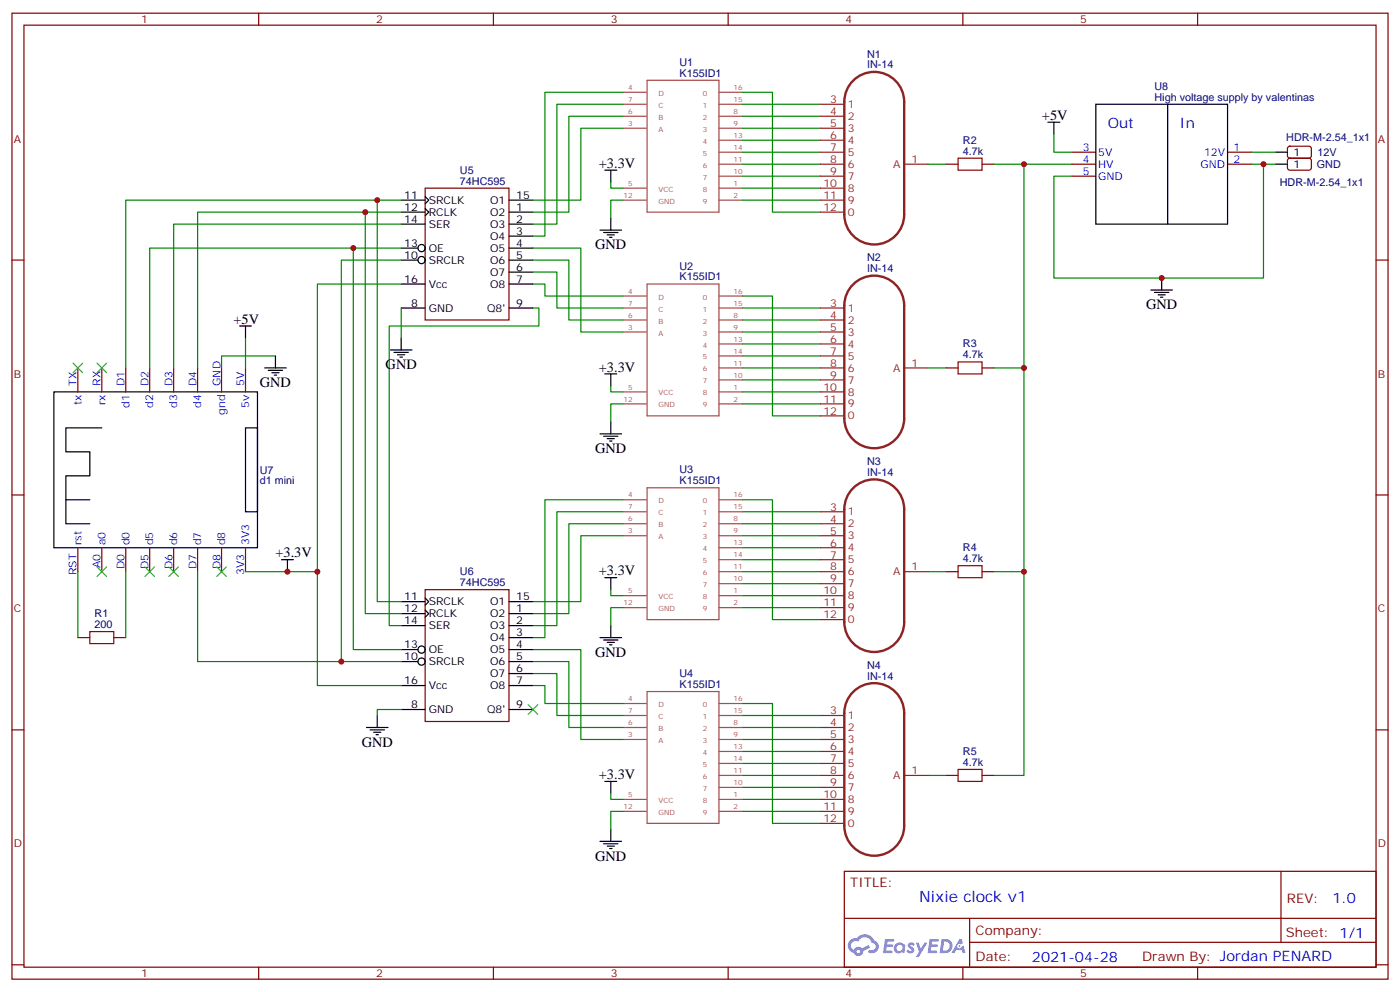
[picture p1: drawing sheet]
<svg xmlns="http://www.w3.org/2000/svg" width="412mm" height="292mm" viewBox="0 0 412 292" stroke-linecap="round" stroke-linejoin="round" font-family="sans-serif">
<g fill="none" stroke="#870000" stroke-width=".35">
<path d="M3.5 3.9h405.4v284.3h-405.4zM7.1 7.4h398.2v277.3h-398.2zM76.2 3.9v3.5M145.3 3.9v3.5M214.5 3.9v3.5M283.6 3.9v3.5M352.8 3.9v3.5M3.5 76.6h3.6M405.3 76.6h3.6M3.5 145.7h3.6M405.3 145.7h3.6M3.5 214.8h3.6"/>
<path d="M405.3 214.8h3.6M248.7 256.5h156.6v28.2h-156.6zM377.3 256.5v20.9M248.7 270.3h156.5M285.6 277.4h119.6M285.6 270.3v14.1M3.5 284h3.6M76.2 284.7v3.5M145.3 284.7v3.5M214.5 284.7v3.5M283.6 284.7v3.5M352.8 284.7v3.5"/>
<path d="M405.3 284h3.6"/>
</g>
<g fill="#5487ff">
<path d="M267.7 277.6a1.22 1.22 0 0 1 1.7 .3l-.4 .6a.47 .47 0 0 0-.3-.4 .47 .47 0 0 0-.5 .2l.1 .2a1.14 1.14 0 0 1 .8 1.8 1.14 1.14 0 0 1-1.9-.1l-.2-.1 .5-.6 .7 .4a.29 .29 0 0 0 .3-.2 .29 .29 0 0 0-.2-.3 1.04 1.04 0 0 1-.6-1.8z"/>
<path d="M260.7 276.4h2.4l.3 .2-.2 .5h-1.8l-.1 .9h1.5l.3 .4-.3 .3h-1.6l-.2 1.1 1.7 .1 .2 .3-.2 .3-2.6 .1z"/>
<path d="M273.8 276.4h2.4l.3 .2-.1 .5h-1.8l-.2 .9h1.6l.3 .4-.4 .3h-1.6l-.1 1.1 1.7 .1 .2 .3-.2 .3h-2.6z"/>
<path d="M282.6 276.4h.7l.3 1.3-.6 .3a.69 .69 0 0 0-1 .2 .69 .69 0 0 0 .4 1 .69 .69 0 0 0 .9-.6l.5-.3 .6 2.2h-.8l-.2-.8h-1.8l-.5 .8h-.8z"/>
<path d="M269.8 277.5h.8l.6 1.8 1.1-1.8h.9l-2.6 4.2h-.8l.9-1.6z"/>
<path d="M277.4 276.4l-.6 4.2h1.3a2.11 2.11 0 0 0 2.5-2.2 2.11 2.11 0 0 0-2.5-2zM278.1 277.1a1.39 1.39 0 0 1 1.7 1.5 1.39 1.39 0 0 1-1.8 1.2h-.3z"/>
<path d="M263.7 278a1.54 1.54 0 0 0-.1 2.2 1.54 1.54 0 0 0 2.2 .1l.6 .3 .3-2.3-.2-.3h-.4a1.49 1.49 0 0 0-2.4 0zM264 279a.94 .94 0 0 1 1.8 0 .94 .94 0 0 1-1.8 0z"/>
<path d="M250.4 276.8a2.18 2.18 0 0 0 1.1 3.7 1.44 1.44 0 0 0 1.6 .9 1.44 1.44 0 0 0 1.2-1.5l2-1-.5-.7-1.9 1a1.47 1.47 0 0 0-2.4 .4 1.39 1.39 0 0 1-.7-1.9 1.39 1.39 0 0 1 2-.5 2.12 2.12 0 0 1 2.2-1.3 2.12 2.12 0 0 1 1.9 1.7 1.14 1.14 0 0 1 1.1 1.4 1.14 1.14 0 0 1-1.7 .7 .43 .43 0 0 0-.5 .4 .43 .43 0 0 0 .4 .5 1.98 1.98 0 0 0 2.5-1.3 1.98 1.98 0 0 0-1.2-2.5 3.1 3.1 0 0 0-5.3-.7l-.9 .1zM252.3 280.1a.55 .55 0 0 1 1.1 0 .55 .55 0 0 1-1.1 0z"/>
<circle cx="282.6" cy="278.5" r=".26"/>
</g>
<g fill="none" stroke="#000" stroke-width=".35">
<path d="M308.7 36h3.5M310.4 36v3.5M322.8 30.7h38.8v35.3h-38.8zM344 30.7v35.3M118.2 58.9h7M125.2 57.9l1.1 1-1.1 1.1M149.9 58.9h7.1M178.2 50.1h3.5M179.9 50.1v3.5M375.7 44.8h3.5M375.7 48.3h3.5M118.2 66h7"/>
<path d="M118.2 76.6h4.9M118.2 62.4h7M118.2 73h4.9M125.2 61.4l1.1 1-1.1 1.1M149.9 66h7.1M149.9 76.6h7.1M149.9 62.4h7.1M149.9 73h7.1M149.9 69.5h7.1M176.7 67.7h6.4M177.8 68.4h4.2M178.9 69.1h2.1"/>
<path d="M179.6 69.8h.7M179.9 64.2v3.5M70.6 96h3.5M72.3 96v3.5M118.2 83.6h7M118.2 90.7h7M118.2 99.5v3.5M149.9 80.1h7.1M149.9 83.6h7.1M149.9 90.7h7.1M339 85.4h6.4M340.1 86.1h4.2"/>
<path d="M341.1 86.8h2.2M341.8 87.5h.7M342.2 81.8v3.6M15.9 115.4h59.9v45.8h-59.9zM78 108.3h6.3M79 109h4.3M80.1 109.7h2.1M80.8 110.4h.7M81.1 104.8v3.5M115 103h6.4M116.1 103.7h4.2M117.1 104.4h2.1"/>
<path d="M117.8 105.1h.7M178.2 110.1h3.5M179.9 110.1v3.5M30 125.9h-10.6v7.1h7.1v7.1h-7.1v7h7.1M72.3 125.9h3.5v24.7h-3.5zM176.7 127.7h6.4M177.8 128.4h4.2M178.9 129.1h2.1M179.6 129.8h.7M179.9 124.2v3.5M19.4 147.1v7.1h7.1M82.9 164.7h3.5"/>
<path d="M84.7 164.7v3.6M118.2 177.1h7M125.2 176l1.1 1.1-1.1 1.1M125.2 179.6l1.1 1-1.1 1.1M149.9 177.1h7.1M178.2 170h3.5M179.9 170v3.6M118.2 184.1h7M118.2 194.7h4.9M118.2 180.6h7M118.2 191.2h4.9M149.9 184.1h7.1"/>
<path d="M149.9 194.7h7.1M149.9 180.6h7.1M149.9 191.2h7.1M149.9 187.7h7.1M149.9 198.3h7.1M176.7 187.7h6.4M177.8 188.4h4.2M178.9 189.1h2.1M179.6 189.8h.7M179.9 184.1v3.6M107.9 214.1h6.4M109 214.8h4.2"/>
<path d="M110.1 215.5h2.1M110.8 216.3h.7M111.1 210.6v3.5M118.2 201.8h7M118.2 208.8h7M149.9 201.8h7.1M149.9 208.8h7.1M178.2 230h3.5M179.9 230v3.5M176.7 247.7h6.4M177.8 248.4h4.2M178.9 249.1h2.1"/>
<path d="M179.6 249.8h.7M179.9 244.1v3.6"/>
<circle cx="124.2" cy="76.6" r="1.06"/>
<circle cx="124.2" cy="73" r="1.06"/>
<circle cx="124.2" cy="191.2" r="1.06"/>
<circle cx="124.2" cy="194.7" r="1.06"/>
</g>
<g fill="none" stroke="#008700" stroke-width=".35">
<path d="M183.4 27.2h-22.9v42.3h-3.5M183.4 30.7h-19.4v35.3h-7M183.4 34.2h-15.8v28.2h-10.6M183.4 37.7h-12.3v21.2h-14.1M218.7 27.2h8.8v35.2h14.2M218.7 30.7h23M218.7 34.2h23M218.7 37.7h23M310.4 39.5v5.3h5.3M111.1 58.9h-74.1v49.4M118.2 58.9h-7.1v118.2h7.1M179.9 53.6v1.8h3.5"/>
<path d="M183.4 58.9h-3.5v5.3M218.7 41.3h23M218.7 44.8h23M218.7 48.3h23M218.7 51.9h23M218.7 55.4h23M218.7 58.9h23M273.4 48.3h5.3M292.8 48.3h8.8M315.7 48.3h-14.1v179.9h-8.8M368.7 48.3h3.5v33.5h-61.8v-29.9h5.3M368.7 44.8h7"/>
<path d="M372.2 48.3h3.5M104.1 73h-60v35.3M107.6 62.4h-49.4v45.9M118.2 62.4h-10.6v118.2h10.6M118.2 73h-14.1v118.2h14.1M118.2 76.6h-17.7v118.1h17.7M118.2 66h-67v42.3M157 76.6h10.6v17.6h15.8M157 73h14.1v24.7h12.3M72.3 99.5v8.8M118.2 83.6h-24.7v84.7M118.2 90.7v8.8"/>
<path d="M157 83.6h3.5v3.5h22.9M157 80.1h7v10.6h19.4M157 90.7h1.7v5.3h-44v88.1h3.5M218.7 87.1h8.8v35.3h14.2M218.7 97.7h23M218.7 94.2h23M218.7 90.7h23M81.1 104.8h-15.8v3.5M179.9 113.6v1.8h3.5M183.4 118.9h-3.5v5.3M218.7 118.9h23M218.7 115.4h23"/>
<path d="M218.7 111.8h23M218.7 108.3h23M218.7 104.8h23M218.7 101.2h23M273.4 108.3h5.3M292.8 108.3h8.8M183.4 147.1h-22.9v40.6h-3.5M183.4 150.6h-19.4v33.5h-7M183.4 154.2h-15.8v26.4h-10.6M183.4 157.7h-12.3v19.4h-14.1M218.7 147.1h8.8v35.3h14.2M218.7 157.7h23"/>
<path d="M218.7 154.2h23M218.7 150.6h23M22.9 168.3v19.4M37 168.3v19.4M58.2 168.3v26.4h42.3M72.3 168.3h21.2v33.5h24.7M179.9 173.6v1.7h3.5M183.4 178.9h-3.5v5.2M218.7 178.9h23M218.7 175.3h23M218.7 171.8h23M218.7 168.3h23"/>
<path d="M218.7 164.7h23M218.7 161.2h23M273.4 168.3h5.3M292.8 168.3h8.8M157 198.3h7v12.3h19.4M157 194.7h10.6v19.4h15.8M157 191.2h14.1v26.5h12.3M118.2 208.8h-7.1v1.8M157 201.8h3.5v5.3h22.9M218.7 207.1h8.8v35.3h14.2M218.7 217.7h23M218.7 214.1h23"/>
<path d="M218.7 210.6h23M179.9 233.5v1.8h3.5M183.4 238.8h-3.5v5.3M218.7 238.8h23M218.7 235.3h23M218.7 231.8h23M218.7 228.2h23M218.7 224.7h23M218.7 221.2h23M273.4 228.2h5.3"/>
</g>
<g fill="none" stroke="#870000" stroke-width=".35">
<path d="M278.7 48.3h3.5M289.3 48.3h3.5M315.7 48.3h7.1M315.7 44.8h7.1M315.7 51.9h7.1M361.6 48.3h7.1M361.6 44.8h7.1M379.5 43.2l.4-.2 6 .1 .4 .6-.1 2.4-.6 .5-5.9-.1-.5-.6v-2.2zM379.5 46.8l.4-.2h6l.4 .7-.1 2.4-.6 .4-5.9-.1-.5-.6v-2.1zM22.9 108.3v7.1M30 108.3v7.1M37 108.3v7.1"/>
<path d="M44.1 108.3v7.1M51.2 108.3v7.1M58.2 108.3v7.1M65.3 108.3v7.1M72.3 108.3v7.1M278.7 108.3h3.5M289.3 108.3h3.5M22.9 161.2v7.1M30 161.2v7.1M37 161.2v7.1M44.1 161.2v7.1M51.2 161.2v7.1"/>
<path d="M58.2 161.2v7.1M65.3 161.2v7.1M72.3 161.2v7.1M278.7 168.3h3.5M289.3 168.3h3.5M22.9 187.7h3.6M33.5 187.7h3.5M278.7 228.2h3.5M289.3 228.2h3.5"/>
</g>
<g fill="none" stroke="#a64a4a" stroke-width=".35">
<path d="M183.4 27.2h7M183.4 30.7h7M183.4 34.2h7M183.4 37.7h7M190.6 23.6h21.2v38.8h-21.2zM211.8 27.2h6.9M211.8 30.7h6.9M211.8 34.2h6.9M211.8 37.7h6.9M183.4 55.4h7M183.4 58.9h7M211.8 41.3h6.9"/>
<path d="M211.8 44.8h6.9M211.8 48.3h6.9M211.8 51.9h6.9M211.8 55.4h6.9M211.8 58.9h6.9M183.4 87.1h7M183.4 90.7h7M183.4 94.2h7M183.4 97.7h7M190.6 83.6h21.2v38.8h-21.2zM211.8 87.1h6.9M211.8 90.7h6.9"/>
<path d="M211.8 94.2h6.9M211.8 97.7h6.9M183.4 115.4h7M183.4 118.9h7M211.8 101.2h6.9M211.8 104.8h6.9M211.8 108.3h6.9M211.8 111.8h6.9M211.8 115.4h6.9M211.8 118.9h6.9M183.4 147.1h7M183.4 150.6h7"/>
<path d="M183.4 154.2h7M183.4 157.7h7M190.6 143.6h21.2v38.8h-21.2zM211.8 147.1h6.9M211.8 150.6h6.9M211.8 154.2h6.9M211.8 157.7h6.9M183.4 175.3h7M183.4 178.9h7M211.8 161.2h6.9M211.8 164.7h6.9M211.8 168.3h6.9"/>
<path d="M211.8 171.8h6.9M211.8 175.3h6.9M211.8 178.9h6.9M183.4 207.1h7M183.4 210.6h7M183.4 214.1h7M183.4 217.7h7M190.6 203.6h21.2v38.8h-21.2zM211.8 207.1h6.9M211.8 210.6h6.9M211.8 214.1h6.9M211.8 217.7h6.9"/>
<path d="M183.4 235.3h7M183.4 238.8h7M211.8 221.2h6.9M211.8 224.7h6.9M211.8 228.2h6.9M211.8 231.8h6.9M211.8 235.3h6.9M211.8 238.8h6.9"/>
</g>
<path d="M125.2 55.4h24.7v38.8h-24.7zM125.2 173.6h24.7v38.8h-24.7z" fill="none" stroke="#800000" stroke-width=".35"/>
<path d="M282.2 46.6h7.1v3.5h-7.1zM282.2 106.5h7.1v3.6h-7.1zM282.2 166.5h7.1v3.5h-7.1zM26.5 185.9h7v3.5h-7zM282.2 226.5h7.1v3.5h-7.1z" fill="none" stroke="#a10000" stroke-width=".35"/>
<path d="M251.3 23.7a8.8 8.8 0 0 1 9.6-1.9 8.8 8.8 0 0 1 5.4 8.2v33.1a8.8 8.8 0 0 1-8.8 8.9 8.8 8.8 0 0 1-8.8-8.9v-33.1a8.8 8.8 0 0 1 2.6-6.3zM251.3 83.7a8.8 8.8 0 0 1 9.6-1.9 8.8 8.8 0 0 1 5.4 8.2v33.1a8.8 8.8 0 0 1-8.8 8.8 8.8 8.8 0 0 1-8.8-8.8v-33.1a8.8 8.8 0 0 1 2.6-6.3zM251.3 143.7a8.8 8.8 0 0 1 9.6-1.9 8.8 8.8 0 0 1 5.4 8.1v33.2a8.8 8.8 0 0 1-8.8 8.8 8.8 8.8 0 0 1-8.8-8.8v-33.2a8.8 8.8 0 0 1 2.6-6.2zM251.3 203.7a8.8 8.8 0 0 1 9.6-1.9 8.8 8.8 0 0 1 5.4 8.1v33.2a8.8 8.8 0 0 1-8.8 8.8 8.8 8.8 0 0 1-8.8-8.8v-33.2a8.8 8.8 0 0 1 2.6-6.2z" fill="none" stroke="#8c2424" stroke-width=".71"/>
<g fill="none" stroke="#8c2424" stroke-width=".35">
<path d="M241.7 30.7h7M241.7 34.2h7M241.7 37.7h7M241.7 41.3h7M241.7 44.8h7M241.7 48.3h7M241.7 51.9h7M241.7 55.4h7M241.7 58.9h7M266.3 48.3h7.1M241.7 62.4h7M241.7 90.7h7"/>
<path d="M241.7 94.2h7M241.7 97.7h7M241.7 101.2h7M241.7 104.8h7M241.7 108.3h7M241.7 111.8h7M241.7 115.4h7M241.7 118.9h7M266.3 108.3h7.1M241.7 122.4h7M241.7 150.6h7M241.7 154.2h7"/>
<path d="M241.7 157.7h7M241.7 161.2h7M241.7 164.7h7M241.7 168.3h7M241.7 171.8h7M241.7 175.3h7M241.7 178.9h7M266.3 168.3h7.1M241.7 182.4h7M241.7 210.6h7M241.7 214.1h7M241.7 217.7h7"/>
<path d="M241.7 221.2h7M241.7 224.7h7M241.7 228.2h7M241.7 231.8h7M241.7 235.3h7M241.7 238.8h7M266.3 228.2h7.1M241.7 242.4h7"/>
</g>
<g fill="none" stroke="#3c3" stroke-width=".35">
<path d="M21.5 106.9l2.8 2.8M24.3 106.9l-2.8 2.8M28.6 106.9l2.8 2.8M31.4 106.9l-2.8 2.8M28.6 166.9l2.8 2.8M31.4 166.9l-2.8 2.8M42.7 166.9l2.8 2.8M45.5 166.9l-2.8 2.8M49.7 166.9l2.9 2.8M52.6 166.9l-2.9 2.8M63.9 166.9l2.8 2.8M66.7 166.9l-2.8 2.8"/>
<path d="M155.6 207.4l2.8 2.9M158.4 207.4l-2.8 2.9"/>
</g>
<g fill="#c00">
<circle cx="93.5" cy="168.3" r=".88"/>
<circle cx="84.7" cy="168.3" r=".88"/>
<circle cx="107.6" cy="62.4" r=".88"/>
<circle cx="100.5" cy="194.7" r=".88"/>
<circle cx="301.6" cy="48.3" r=".88"/>
<circle cx="301.6" cy="108.3" r=".88"/>
<circle cx="301.6" cy="168.3" r=".88"/>
<circle cx="342.2" cy="81.8" r=".88"/>
<circle cx="372.2" cy="48.3" r=".88"/>
<circle cx="111.1" cy="58.9" r=".88"/>
<circle cx="104.1" cy="73" r=".88"/>
</g>
<text font-size="4.6" fill="#00f" x="270.8" y="265.5">Nixie clock v1</text>
<g font-size="4.2">
<text x="306.9" y="35.3">+5V</text>
<text x="176.4" y="49.4">+3.3V</text>
<text x="175.3" y="73.4">GND</text>
<text x="68.8" y="95.2">+5V</text>
<text x="337.6" y="91">GND</text>
<text x="76.6" y="113.9">GND</text>
<text x="113.6" y="108.7">GND</text>
<text x="176.4" y="109.4">+3.3V</text>
<text x="175.3" y="133.3">GND</text>
<text x="81.1" y="164">+3.3V</text>
<text x="176.4" y="169.3">+3.3V</text>
<text x="175.3" y="193.3">GND</text>
<text x="106.5" y="219.8">GND</text>
<text x="176.4" y="229.3">+3.3V</text>
<text x="175.3" y="253.3">GND</text>
</g>
<g font-size="4.2" fill="#00f">
<text x="326.3" y="37.7">Out</text>
<text x="347.5" y="37.7">In</text>
<text x="392.5" y="265.7">1.0</text>
<text x="304" y="283.1">2021-04-28</text>
</g>
<g font-size="3.9" fill="#800">
<text x="250.5" y="261.1">TITLE:</text>
<text x="379.1" y="265.7">REV:</text>
<text x="287.4" y="275.3">Company:</text>
<text x="378.7" y="275.9">Sheet: 1/1</text>
<text x="287.4" y="282.9">Date:</text>
<text x="336.4" y="283">Drawn By: Jordan PENARD</text>
</g>
<g font-size="3.2" fill="#800">
<text x="41.6" y="6.9">1</text>
<text x="110.8" y="6.9">2</text>
<text x="179.9" y="6.9">3</text>
<text x="249.1" y="6.9">4</text>
<text x="318.2" y="6.9">5</text>
<text x="4.1" y="42">A</text>
<text x="405.9" y="42">A</text>
<text x="4.1" y="111.1">B</text>
<text x="405.9" y="111.1">B</text>
<text x="4.1" y="180.3">C</text>
<text x="405.9" y="180.3">C</text>
<text x="4.1" y="249.4">D</text>
<text x="405.9" y="249.4">D</text>
<text x="41.6" y="287.7">1</text>
<text x="110.8" y="287.7">2</text>
<text x="179.9" y="287.7">3</text>
<text x="249.1" y="287.7">4</text>
<text x="318.2" y="287.7">5</text>
</g>
<g font-size="3.2" fill="#000080">
<text x="255.4" y="16.9">N1</text>
<text x="200.2" y="22.6">K155ID1</text>
<text x="200.2" y="19.4">U1</text>
<text x="255.4" y="20.1">IN-14</text>
<text x="340.1" y="29.6">High voltage supply by valentinas</text>
<text x="340.1" y="26.5">U8</text>
<text x="378.9" y="41.6">HDR-M-2.54_1x1</text>
<text x="283.6" y="45.5">4.7k</text>
<text x="283.6" y="42.3">R2</text>
<text x="388.1" y="46">12V</text>
<text x="135.5" y="51.2">U5</text>
<text x="387.9" y="49.5">GND</text>
<text x="135.5" y="54.3">74HC595</text>
<text x="377" y="54.8">HDR-M-2.54_1x1</text>
<text x="255.4" y="76.9">N2</text>
<text x="200.2" y="82.5">K155ID1</text>
<text x="200.2" y="79.4">U2</text>
<text x="255.4" y="80.1">IN-14</text>
<text x="283.6" y="105.5">4.7k</text>
<text x="283.6" y="102.2">R3</text>
<text x="255.4" y="136.9">N3</text>
<text x="76.6" y="142.6">d1 mini</text>
<text x="76.6" y="139.4">U7</text>
<text x="200.2" y="142.5">K155ID1</text>
<text x="200.2" y="139.3">U3</text>
<text x="255.4" y="140.1">IN-14</text>
<text x="283.6" y="165.5">4.7k</text>
<text x="283.6" y="162.2">R4</text>
<text x="135.5" y="172.5">74HC595</text>
<text x="135.5" y="169.3">U6</text>
<text x="27.9" y="184.9">200</text>
<text x="27.9" y="181.6">R1</text>
<text x="255.4" y="196.8">N4</text>
<text x="200.2" y="202.5">K155ID1</text>
<text x="200.2" y="199.3">U4</text>
<text x="255.4" y="200">IN-14</text>
<text x="283.6" y="225.4">4.7k</text>
<text x="283.6" y="222.2">R5</text>
</g>
<g font-size="3.2" fill="#8d2323">
<text x="244.6" y="30.3">3</text>
<text x="244.6" y="33.9">4</text>
<text x="249.8" y="31.8">1</text>
<text x="249.8" y="35.3">2</text>
<text x="244.6" y="37.4">5</text>
<text x="244.6" y="40.9">6</text>
<text x="249.8" y="38.8">3</text>
<text x="244.6" y="44.4">7</text>
<text x="244.6" y="48">8</text>
<text x="249.8" y="42.3">4</text>
<text x="249.8" y="45.9">5</text>
<text x="268.5" y="48">1</text>
<text x="244.6" y="51.5">9</text>
<text x="249.8" y="49.4">6</text>
<text x="249.8" y="52.9">7</text>
<text x="263.1" y="49.4">A</text>
<text x="242.6" y="55">10</text>
<text x="242.6" y="58.6">11</text>
<text x="249.8" y="56.4">8</text>
<text x="249.8" y="60">9</text>
<text x="242.6" y="62.1">12</text>
<text x="249.8" y="63.5">0</text>
<text x="244.6" y="90.3">3</text>
<text x="244.6" y="93.8">4</text>
<text x="249.8" y="91.7">1</text>
<text x="249.8" y="95.2">2</text>
<text x="244.6" y="97.4">5</text>
<text x="244.6" y="100.9">6</text>
<text x="249.8" y="98.8">3</text>
<text x="244.6" y="104.4">7</text>
<text x="244.6" y="107.9">8</text>
<text x="249.8" y="102.3">4</text>
<text x="249.8" y="105.8">5</text>
<text x="268.5" y="107.9">1</text>
<text x="244.6" y="111.5">9</text>
<text x="249.8" y="109.4">6</text>
<text x="249.8" y="112.9">7</text>
<text x="263.1" y="109.4">A</text>
<text x="242.6" y="115">10</text>
<text x="242.6" y="118.5">11</text>
<text x="249.8" y="116.4">8</text>
<text x="249.8" y="119.9">9</text>
<text x="242.6" y="122.1">12</text>
<text x="249.8" y="123.5">0</text>
<text x="244.6" y="150.3">3</text>
<text x="244.6" y="153.8">4</text>
<text x="249.8" y="151.7">1</text>
<text x="249.8" y="155.2">2</text>
<text x="244.6" y="157.3">5</text>
<text x="244.6" y="160.9">6</text>
<text x="249.8" y="158.7">3</text>
<text x="244.6" y="164.4">7</text>
<text x="244.6" y="167.9">8</text>
<text x="249.8" y="162.3">4</text>
<text x="249.8" y="165.8">5</text>
<text x="268.5" y="167.9">1</text>
<text x="244.6" y="171.4">9</text>
<text x="249.8" y="169.3">6</text>
<text x="249.8" y="172.9">7</text>
<text x="263.1" y="169.3">A</text>
<text x="242.6" y="175">10</text>
<text x="242.6" y="178.5">11</text>
<text x="249.8" y="176.4">8</text>
<text x="249.8" y="179.9">9</text>
<text x="242.6" y="182">12</text>
<text x="249.8" y="183.4">0</text>
<text x="244.6" y="210.3">3</text>
<text x="244.6" y="213.8">4</text>
<text x="249.8" y="211.7">1</text>
<text x="249.8" y="215.2">2</text>
<text x="244.6" y="217.3">5</text>
<text x="244.6" y="220.8">6</text>
<text x="249.8" y="218.7">3</text>
<text x="244.6" y="224.4">7</text>
<text x="244.6" y="227.9">8</text>
<text x="249.8" y="222.3">4</text>
<text x="249.8" y="225.8">5</text>
<text x="268.5" y="227.9">1</text>
<text x="244.6" y="231.4">9</text>
<text x="249.8" y="229.3">6</text>
<text x="249.8" y="232.8">7</text>
<text x="263.1" y="229.3">A</text>
<text x="242.6" y="235">10</text>
<text x="242.6" y="238.5">11</text>
<text x="249.8" y="236.4">8</text>
<text x="249.8" y="239.9">9</text>
<text x="242.6" y="242">12</text>
<text x="249.8" y="243.4">0</text>
</g>
<g font-size="3.2" fill="#00f">
<text x="319" y="44.4">3</text>
<text x="319" y="48">4</text>
<text x="323.5" y="45.9">5V</text>
<text x="354.7" y="45.9">12V</text>
<text x="363.4" y="44.4">1</text>
<text x="363.4" y="48">2</text>
<text x="319" y="51.5">5</text>
<text x="323.5" y="49.4">HV</text>
<text x="323.5" y="52.9">GND</text>
<text x="353.6" y="49.4">GND</text>
<text x="22.6" y="113.6" transform="rotate(-90 22.6 113.6)">TX</text>
<text x="29.6" y="113.6" transform="rotate(-90 29.6 113.6)">RX</text>
<text x="36.7" y="113.6" transform="rotate(-90 36.7 113.6)">D1</text>
<text x="43.7" y="113.6" transform="rotate(-90 43.7 113.6)">D2</text>
<text x="50.8" y="113.6" transform="rotate(-90 50.8 113.6)">D3</text>
<text x="57.9" y="113.6" transform="rotate(-90 57.9 113.6)">D4</text>
<text x="64.9" y="113.6" transform="rotate(-90 64.9 113.6)">GND</text>
<text x="72" y="113.6" transform="rotate(-90 72 113.6)">5V</text>
<text x="24" y="119.2" transform="rotate(-90 24 119.2)">tx</text>
<text x="31" y="119.3" transform="rotate(-90 31 119.3)">rx</text>
<text x="73.4" y="120" transform="rotate(-90 73.4 120)">5v</text>
<text x="38.1" y="120.1" transform="rotate(-90 38.1 120.1)">d1</text>
<text x="45.2" y="120.1" transform="rotate(-90 45.2 120.1)">d2</text>
<text x="52.2" y="120.1" transform="rotate(-90 52.2 120.1)">d3</text>
<text x="59.3" y="120.1" transform="rotate(-90 59.3 120.1)">d4</text>
<text x="66.3" y="122" transform="rotate(-90 66.3 122)">gnd</text>
<text x="24" y="160.5" transform="rotate(-90 24 160.5)">rst</text>
<text x="31" y="160.5" transform="rotate(-90 31 160.5)">a0</text>
<text x="38.1" y="160.5" transform="rotate(-90 38.1 160.5)">d0</text>
<text x="45.2" y="160.5" transform="rotate(-90 45.2 160.5)">d5</text>
<text x="52.2" y="160.5" transform="rotate(-90 52.2 160.5)">d6</text>
<text x="59.3" y="160.5" transform="rotate(-90 59.3 160.5)">d7</text>
<text x="66.3" y="160.5" transform="rotate(-90 66.3 160.5)">d8</text>
<text x="73.4" y="160.5" transform="rotate(-90 73.4 160.5)">3V3</text>
<text x="29.6" y="167.2" transform="rotate(-90 29.6 167.2)">A0</text>
<text x="36.7" y="167.4" transform="rotate(-90 36.7 167.4)">D0</text>
<text x="43.7" y="167.4" transform="rotate(-90 43.7 167.4)">D5</text>
<text x="50.8" y="167.4" transform="rotate(-90 50.8 167.4)">D6</text>
<text x="57.9" y="167.4" transform="rotate(-90 57.9 167.4)">D7</text>
<text x="64.9" y="167.4" transform="rotate(-90 64.9 167.4)">D8</text>
<text x="22.6" y="169.3" transform="rotate(-90 22.6 169.3)">RST</text>
<text x="72" y="169.2" transform="rotate(-90 72 169.2)">3V3</text>
</g>
<g font-size="3.2">
<text x="381" y="45.9">1</text>
<text x="381" y="49.4">1</text>
<text x="119.1" y="58.6">11</text>
<text x="126.3" y="60">SRCLK</text>
<text x="144.4" y="60">O1</text>
<text x="152" y="58.6">15</text>
<text x="119.1" y="65.6">14</text>
<text x="119.1" y="62.1">12</text>
<text x="126.3" y="63.5">RCLK</text>
<text x="144.4" y="63.5">O2</text>
<text x="152" y="62.1">1</text>
<text x="152" y="65.6">2</text>
<text x="126.3" y="67">SER</text>
<text x="144.4" y="67">O3</text>
<text x="144.4" y="70.6">O4</text>
<text x="152" y="69.1">3</text>
<text x="119.1" y="76.2">10</text>
<text x="119.1" y="72.7">13</text>
<text x="126.3" y="77.6">SRCLR</text>
<text x="126.3" y="74.1">OE</text>
<text x="144.4" y="74.1">O5</text>
<text x="144.4" y="77.6">O6</text>
<text x="152" y="72.7">4</text>
<text x="152" y="76.2">5</text>
<text x="119.1" y="83.3">16</text>
<text x="144.4" y="81.1">O7</text>
<text x="152" y="79.7">6</text>
<text x="152" y="83.3">7</text>
<text x="126.3" y="84.7">Vcc</text>
<text x="144.4" y="84.7">O8</text>
<text x="121.1" y="90.3">8</text>
<text x="126.3" y="91.7">GND</text>
<text x="143.5" y="91.7">Q8'</text>
<text x="152" y="90.3">9</text>
<text x="119.1" y="176.7">11</text>
<text x="126.3" y="178.2">SRCLK</text>
<text x="144.4" y="178.2">O1</text>
<text x="152" y="176.7">15</text>
<text x="119.1" y="183.8">14</text>
<text x="119.1" y="180.3">12</text>
<text x="126.3" y="185.2">SER</text>
<text x="126.3" y="181.7">RCLK</text>
<text x="144.4" y="181.7">O2</text>
<text x="144.4" y="185.2">O3</text>
<text x="152" y="180.3">1</text>
<text x="152" y="183.8">2</text>
<text x="119.1" y="190.9">13</text>
<text x="144.4" y="188.7">O4</text>
<text x="152" y="187.3">3</text>
<text x="152" y="190.9">4</text>
<text x="119.1" y="194.4">10</text>
<text x="126.3" y="195.8">SRCLR</text>
<text x="126.3" y="192.3">OE</text>
<text x="144.4" y="192.3">O5</text>
<text x="144.4" y="195.8">O6</text>
<text x="152" y="194.4">5</text>
<text x="152" y="197.9">6</text>
<text x="119.1" y="201.4">16</text>
<text x="126.3" y="202.8">Vcc</text>
<text x="144.4" y="199.3">O7</text>
<text x="144.4" y="202.8">O8</text>
<text x="152" y="201.4">7</text>
<text x="121.1" y="208.5">8</text>
<text x="126.3" y="209.9">GND</text>
<text x="143.5" y="209.9">Q8'</text>
<text x="152" y="208.5">9</text>
</g>
<g font-size="2.1" fill="#a54b4b">
<text x="185" y="26.5">4</text>
<text x="185" y="30">7</text>
<text x="194" y="28.2">D</text>
<text x="207.1" y="28.2">0</text>
<text x="216.1" y="26.5">16</text>
<text x="216.1" y="30">15</text>
<text x="185" y="33.5">6</text>
<text x="194" y="31.7">C</text>
<text x="194" y="35.3">B</text>
<text x="207.1" y="31.7">1</text>
<text x="207.1" y="35.3">2</text>
<text x="216.1" y="33.5">8</text>
<text x="185" y="37.1">3</text>
<text x="194" y="38.8">A</text>
<text x="207.1" y="38.8">3</text>
<text x="216.1" y="37.1">9</text>
<text x="216.1" y="40.6">13</text>
<text x="207.1" y="42.3">4</text>
<text x="207.1" y="45.8">5</text>
<text x="216.1" y="44.1">14</text>
<text x="216.1" y="47.6">11</text>
<text x="207.1" y="49.4">6</text>
<text x="207.1" y="52.9">7</text>
<text x="216.1" y="51.2">10</text>
<text x="183.6" y="58.2">12</text>
<text x="185" y="54.7">5</text>
<text x="194" y="56.4">VCC</text>
<text x="194" y="60">GND</text>
<text x="207.1" y="56.4">8</text>
<text x="207.1" y="60">9</text>
<text x="216.1" y="54.7">1</text>
<text x="216.1" y="58.2">2</text>
<text x="185" y="86.4">4</text>
<text x="185" y="90">7</text>
<text x="194" y="88.2">D</text>
<text x="207.1" y="88.2">0</text>
<text x="216.1" y="86.4">16</text>
<text x="216.1" y="90">15</text>
<text x="185" y="93.5">6</text>
<text x="194" y="91.7">C</text>
<text x="194" y="95.2">B</text>
<text x="207.1" y="91.7">1</text>
<text x="207.1" y="95.2">2</text>
<text x="216.1" y="93.5">8</text>
<text x="185" y="97">3</text>
<text x="194" y="98.8">A</text>
<text x="207.1" y="98.8">3</text>
<text x="216.1" y="97">9</text>
<text x="216.1" y="100.6">13</text>
<text x="207.1" y="102.3">4</text>
<text x="207.1" y="105.8">5</text>
<text x="216.1" y="104.1">14</text>
<text x="216.1" y="107.6">11</text>
<text x="207.1" y="109.3">6</text>
<text x="207.1" y="112.9">7</text>
<text x="216.1" y="111.1">10</text>
<text x="183.6" y="118.2">12</text>
<text x="185" y="114.7">5</text>
<text x="194" y="116.4">VCC</text>
<text x="194" y="119.9">GND</text>
<text x="207.1" y="116.4">8</text>
<text x="207.1" y="119.9">9</text>
<text x="216.1" y="114.7">1</text>
<text x="216.1" y="118.2">2</text>
<text x="185" y="146.4">4</text>
<text x="185" y="149.9">7</text>
<text x="194" y="148.1">D</text>
<text x="207.1" y="148.1">0</text>
<text x="216.1" y="146.4">16</text>
<text x="216.1" y="149.9">15</text>
<text x="185" y="153.5">6</text>
<text x="194" y="151.7">C</text>
<text x="194" y="155.2">B</text>
<text x="207.1" y="151.7">1</text>
<text x="207.1" y="155.2">2</text>
<text x="216.1" y="153.5">8</text>
<text x="185" y="157">3</text>
<text x="194" y="158.7">A</text>
<text x="207.1" y="158.7">3</text>
<text x="216.1" y="157">9</text>
<text x="216.1" y="160.5">13</text>
<text x="207.1" y="162.3">4</text>
<text x="207.1" y="165.8">5</text>
<text x="216.1" y="164.1">14</text>
<text x="216.1" y="167.6">11</text>
<text x="207.1" y="169.3">6</text>
<text x="207.1" y="172.8">7</text>
<text x="216.1" y="171.1">10</text>
<text x="183.6" y="178.2">12</text>
<text x="185" y="174.6">5</text>
<text x="194" y="176.4">VCC</text>
<text x="194" y="179.9">GND</text>
<text x="207.1" y="176.4">8</text>
<text x="207.1" y="179.9">9</text>
<text x="216.1" y="174.6">1</text>
<text x="216.1" y="178.2">2</text>
<text x="185" y="206.4">4</text>
<text x="185" y="209.9">7</text>
<text x="194" y="208.1">D</text>
<text x="207.1" y="208.1">0</text>
<text x="216.1" y="206.4">16</text>
<text x="216.1" y="209.9">15</text>
<text x="185" y="213.4">6</text>
<text x="194" y="211.6">C</text>
<text x="194" y="215.2">B</text>
<text x="207.1" y="211.6">1</text>
<text x="207.1" y="215.2">2</text>
<text x="216.1" y="213.4">8</text>
<text x="185" y="217">3</text>
<text x="194" y="218.7">A</text>
<text x="207.1" y="218.7">3</text>
<text x="216.1" y="217">9</text>
<text x="216.1" y="220.5">13</text>
<text x="207.1" y="222.2">4</text>
<text x="207.1" y="225.8">5</text>
<text x="216.1" y="224">14</text>
<text x="216.1" y="227.6">11</text>
<text x="207.1" y="229.3">6</text>
<text x="207.1" y="232.8">7</text>
<text x="216.1" y="231.1">10</text>
<text x="183.6" y="238.1">12</text>
<text x="185" y="234.6">5</text>
<text x="194" y="236.3">VCC</text>
<text x="194" y="239.9">GND</text>
<text x="207.1" y="236.3">8</text>
<text x="207.1" y="239.9">9</text>
<text x="216.1" y="234.6">1</text>
<text x="216.1" y="238.1">2</text>
</g>
</svg>
